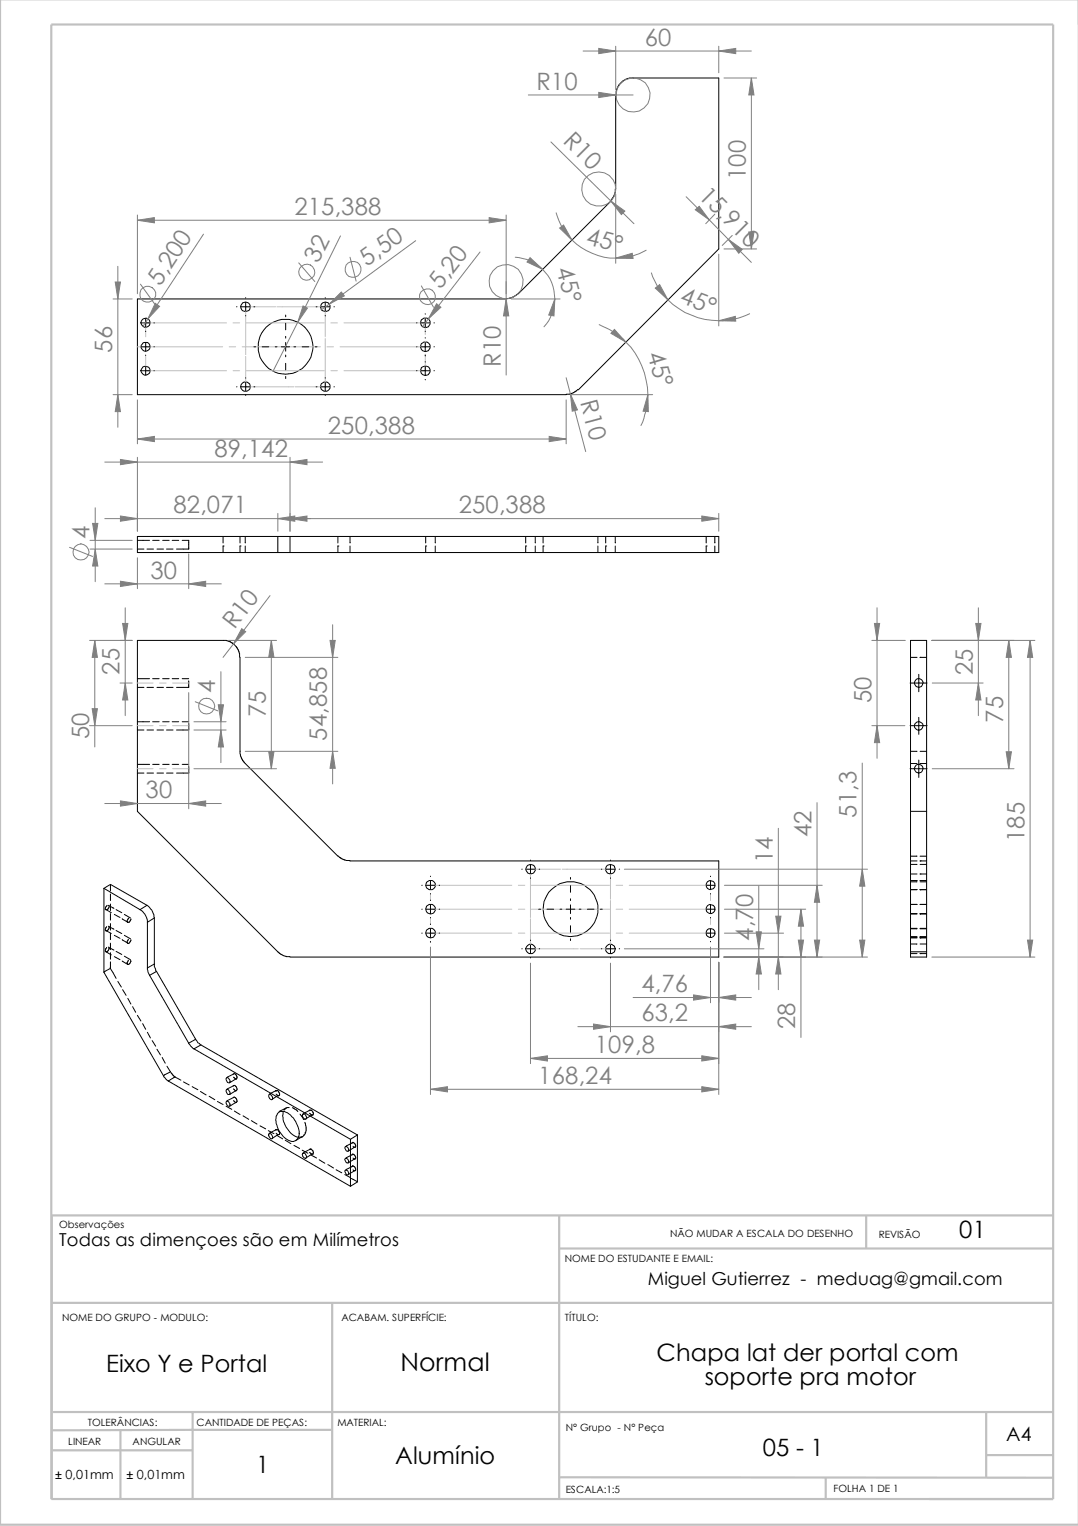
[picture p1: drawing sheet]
<svg xmlns="http://www.w3.org/2000/svg" width="210mm" height="297mm" viewBox="0 0 210 297" stroke-linecap="round" stroke-linejoin="round" font-family="sans-serif">
<g fill="none" stroke="#c0c0c0" stroke-width=".42">
<path d="M0 0v296.8h210M10 4.8h195.1v287h-195.1zM108.9 236.6v55.3M168.7 236.5v6.4M205.1 236.6h-195v55.3M10.1 253.6h195M64.7 253.6v38.3M108.9 243h96.2M10.3 274.9h194.8M23.5 278.4v13.2M37.2 278.3h27.4M37.5 274.9v17"/>
<path d="M37.5 278.3l-27.5 .1M192 274.8v12.8M10.2 282.3h27.3M108.9 287.6h96.2M160.8 287.6v4.2M192 283.2h13.1"/>
</g>
<g fill="none" stroke="#000" stroke-width=".19">
<path d="M119.9 18.5v18.3l-.4 1.4-.6 .9M120 18.4l.1-1 .4-.9 .8-.8 1.2-.5h17.5v33.3l-27.4 27.4M119 39.1l-18.1 18.1-1.4 .8-.9 .1M46.1 59.7h.1M47 59.7h1.7M47.8 57.9v.1M47.8 58.9v1.7M49.4 59.7h.2M61.6 59.7h.1M62.5 59.7h1.7M63.3 57.9v.1M63.3 58.9v1.7"/>
<path d="M65 59.7h.1M98.6 58.2h-71.8v18.6h83.4l1.5-.3 .8-.7M27.5 62.9h1.7M27.5 67.5h1.7M27.5 72.2h1.7M27.9 66.7a.89 .89 0 0 1 1.3 .6 .89 .89 0 0 1-.9 1.1 .89 .89 0 0 1-.8-1.2zM28.4 62v1.7M28.4 64.5h.1M28.4 66.7v1.7M28.4 69.1v.1M28.4 71.3v1.7M30 62.9h.1"/>
<path d="M30 67.5h.1M30 72.2h.1M46.1 75.3h.1M47 75.3h1.7M47.8 61.4v.1M47.8 73.5v.1M47.8 74.5v1.6M47.8 76.9v.1M49.4 75.3h.2M49.4 67.5h.4M51.1 67.5h1.2M53.6 67.5h.3"/>
<path d="M54.8 67.5h1.6M55.6 61.3v.4M55.6 62.9v1.3M55.6 65.5v.3M55.6 66.7v1.7M55.6 69.1v.4M55.6 70.7v1.3M55.6 73.3v.4M57.2 67.5h.4M58.8 67.5h1.3M61.4 67.5h.3M61.6 75.3h.1"/>
<path d="M62.5 75.3h1.7M63.3 61.4v.1M63.3 73.5v.1M63.3 74.5v1.6M63.3 76.9v.1M65 75.3h.1M81.1 62.9h.1M81.1 67.5h.1M81.1 72.2h.1M82 62.9h1.7M82 67.5h1.7M82 72.2h1.7"/>
<path d="M82.8 61.1v.1M82.8 62v1.7M82.8 64.5h.1M82.8 65.7v.1M82.8 66.7v1.7M82.8 69.1v.2M82.8 70.4v.1M82.8 71.3v1.7M82.8 73.9h.1M84.5 62.9h.1M84.5 67.5h.1M84.5 72.2h.1"/>
<path d="M26.8 106.9h1.2M26.8 105.2h2.3M28.6 106.9h1.3M29.7 105.2h1.3M30.6 106.9h1.2M31.7 105.2h1.2M32.4 106.9h1.3M33.5 105.2h1.3M35.5 105.2h1.2v1.7h-2.3M43.4 106.3h.1M43.4 104.4v1.3M43.4 106.3v1.3"/>
<path d="M46.7 106.3h.1M46.7 104.4v1.3M46.7 106.3v1.3M47.8 104.4v1.3M47.8 106.3v1.3M54.1 104.4h2.4M54.1 107.6h2.4M54.1 104.4h-27.3v3.2h27.3M54.1 104.4v3.2M56.5 104.4h83.5v3.2h-83.5M56.5 104.4v3.2M65.8 106.3h.1"/>
<path d="M65.8 104.4v1.3M65.8 106.3v1.3M68.2 104.4v1.3M68.2 106.3v1.3M82.9 106.3h.1M82.9 104.4v1.3M82.9 106.3v1.3M84.8 104.4v1.3M84.8 106.3v1.3M102.4 106.3h.1M102.4 104.4v1.3M102.4 106.3v1.3"/>
<path d="M104.2 104.4v1.3M104.2 106.3v1.3M105.7 106.3h.1M105.7 104.4v1.3M105.7 106.3v1.3M116.4 104.4v1.3M116.4 106.3v1.3M117.9 106.3h.1M117.9 104.4v1.3M117.9 106.3v1.3M119.8 104.4v1.3M119.8 106.3v1.3"/>
<path d="M137.5 106.3h.1M137.5 104.4v1.3M137.5 106.3v1.3M139.2 104.4v1.3M139.2 106.3v1.3M26.8 133.8h1.2M26.8 132.1h2.3M28.6 133.8h1.3M29.7 132.1h1.3M30.6 133.8h1.2M31.7 132.1h1.2M32.4 133.8h1.3"/>
<path d="M33.5 132.1h1.3M35.5 132.1h1.2M36.7 132.5v1.3h-2.3M177.2 133h3.3M177.3 128h1.3M178.9 131.3v3.3M178.9 139.6v3.3M179.2 128h.1M179.2 128h1.2M26.8 150.5h1.2M26.8 148.8h2.3M26.8 142.1h1.2"/>
<path d="M26.8 140.5h2.3M28.6 150.5h1.3M28.6 142.1h1.3M29.7 148.8h1.3M29.7 140.5h1.3M30.6 150.5h1.2M30.6 142.1h1.2M31.7 148.8h1.2M31.7 140.5h1.2M32.4 150.5h1.3M32.4 142.1h1.3M33.5 148.8h1.3"/>
<path d="M33.5 140.5h1.3M35.5 148.8h1.2M35.5 140.5h1.2M36.7 140.8v1.3h-2.3M36.7 149.2v1.3h-2.3M177.2 141.3h3.3M177.2 149.6h3.3M177.3 146.2h1.3M177.3 148.6h1.3M177.3 157.9h3.1M178.9 147.9v3.4M179.2 148.6h.1"/>
<path d="M179.2 146.2h1.2M179.2 148.6h1.2M20.2 172.9v16.4M20.2 172.9l7.1 4.2M20.7 177.1l1 .6M20.8 176.2l-.3 .6 .1 .3h.3l.4-.7M21.1 176.2l1.1 .6M21.5 172.2v1.2M21.5 174v1.3M21.5 176v1.2M21.5 177.8v1.3M21.5 179.8v1.2"/>
<path d="M21.5 172.2l-1.3 .7M21.5 172.2l7.1 4M22.3 178l1.1 .6M22.6 177.1l1.1 .6M23.8 178.8l1.1 .7M24.2 178l1.2 .7M25.1 178.7l-.4 .6 .1 .2h.3l.4-.7M27.3 177.1a2.83 2.83 0 0 1 1.4 2.4M28.6 176.2a3.2 3.2 0 0 1 1.5 2.5M28.6 176.2l-1.3 .9M28.7 179.5v8.9M30.1 178.7l-1.4 .8"/>
<path d="M30.1 178.7v8.9M65.8 166.7l-18.5-18.5-.3-.6-.3-.8v-18.8l-.1-1.1-.5-.9-.8-.8-1.2-.5h-17.3v33.2l27.6 27.7 1.3 .6h.8M65.8 166.6l.8 .6 1.6 .4h71.8v18.7h-83.5M82.1 172.3h.1M82.1 177h.1M83 172.3h1.7M83 177h1.7M83.8 170.5v.1M83.8 171.5v1.6M83.8 173.9v.1M83.8 175.2v.1M83.8 176.1v1.7"/>
<path d="M83.8 178.6v.1M83.8 179.9h.1M85.5 172.3h.1M85.5 177h.1M101.6 169.2h.1M102.5 169.2h1.6M103.3 167.4v.1M103.3 168.3v1.7M103.3 170.9v.1M104.9 177h.3M105 169.2h.1M106.5 177h1.3"/>
<path d="M109.1 177h.3M110.2 177h1.7M111.1 170.8v.3M111.1 172.4v1.3M111.1 174.9v.4M111.1 176.1v1.7M111.1 178.6v.3M112.8 177h.3M114.4 177h1.3M116.9 177h.4M117.1 169.2h.1M118 169.2h1.7"/>
<path d="M118.9 167.4v.1M118.9 168.3v1.7M118.9 170.9v.1M120.6 169.2h.1M137.5 172.3h1.7M137.5 177h1.7M138.3 170.5v.1M138.3 171.5v1.6M138.3 173.9v.1M138.3 176.1v1.7M138.3 178.6v.1M177.3 167.6h1.3"/>
<path d="M177.3 166.7h1.3M177.3 171.4h1.3M177.3 173.2h1.3M177.3 176.1h1.3M177.3 177.9h1.3M177.3 168.3h1.3M177.3 170.1h1.3M177.3 171.6h1.3M177.3 177.8h1.3M179.2 167.6h.1M179.2 173.2h.1M179.2 177.9h.1"/>
<path d="M179.2 170.1h.1M179.2 177.8h.1M179.2 167.6h1.2M179.2 166.7h1.2M179.2 171.4h1.2M179.2 173.2h1.2M179.2 176.1h1.2M179.2 177.9h1.2M179.2 168.3h1.2M179.2 170.1h1.2M179.2 171.6h1.2M179.2 177.8h1.2"/>
<path d="M20.2 189.3l11.6 20.1M20.7 181.1l1 .6M20.7 185.3l1 .6M20.7 180.4l-.2 .5 .2 .3 .4-.2 .2-.4-.1-.2M20.7 184.4l-.2 .5 .2 .4M21.1 180.3l1.1 .6M21.1 184.3l1.1 .6M21.2 184.5l.1 .2-.2 .3-.4 .3M21.4 188.4l1.2 2M21.5 181.6v1.3M21.5 183.6v1.3M21.5 185.4v1.3"/>
<path d="M21.5 187.2v1.3l-1.3 .8M22.3 182.1l1.1 .6M22.3 186.2l1.1 .6M22.6 181.1l1.1 .6M22.6 185.2l1.1 .6M22.9 191l.7 1.1M23.8 182.9l1.1 .7M23.8 187.1l1.1 .6M23.9 192.6l.7 1.1M24.2 182.1l1.2 .6M24.2 186.1l1.2 .7M24.9 194.3l.6 1.1"/>
<path d="M25 182.8l-.3 .5 .2 .3M25 186.9l-.3 .5 .2 .3M25.4 187l.1 .1-.2 .4-.4 .2M25.5 182.9l-.3 .6-.2 .2-.1-.1M25.8 195.9l.6 1.1M26.8 197.6l.6 1.1M27.8 199.2l.6 1.1M28.7 188.4l.1 .7 .3 .8M29.1 189.9l7.6 13.2M30.1 187.6v.6l.4 .9M30.1 187.6l-1.4 .8M30.5 189.1l-1.4 .8"/>
<path d="M30.5 189.1l7.6 13.2M82.1 181.6h.1M83 181.6h1.7M83.8 180.8v1.7M83.8 183.2v.2M85.5 181.6h.1M101.6 184.7h.1M102.5 184.7h1.6M103.3 183v.1M103.3 183.9v1.6M103.3 186.4v.1M105 184.7h.1"/>
<path d="M111.1 180.2v1.3M111.1 182.7v.4M117.1 184.7h.1M118 184.7h1.7M118.9 183v.1M118.9 183.9v1.6M118.9 186.4v.1M120.6 184.7h.1M137.5 181.6h1.7M138.3 180.8v1.7M138.3 183.2v.1M177.3 185.3v1h3.1v-1"/>
<path d="M177.3 185.3v-60.6h3.1v60.6M177.3 180.7h1.3M177.3 182.6h1.3M177.3 183.8h1.3M177.3 185.6h1.3M177.3 182.3h1.3M177.3 180.8h1.3M177.3 182.5h1.3M177.3 185.3h3.1M179.2 182.6h.1M179.2 185.6h.1M179.2 182.3h.1"/>
<path d="M179.2 182.5h.1M179.2 180.7h1.2M179.2 182.6h1.2M179.2 183.8h1.2M179.2 185.6h1.2M179.2 182.3h1.2M179.2 180.8h1.2M179.2 182.5h1.2M28.7 200.9l.6 1.1M29.6 202.6l.7 1.1M30.6 204.2l.6 1.1M31.6 205.9l.6 1.1"/>
<path d="M31.8 209.4l.2 .3 .8 .7M32.5 207.5l.7 1.1-1.4 .8M32.8 210.4l35.4 20.5M33.3 208.7l.8 1M34.1 209.7l1.1 .6M34.1 209.7l-1.3 .7M35.7 210.6l1.1 .6M36.7 203.1l1.1 1.1M37.4 211.5l1.1 .6M37.8 204.2l30.4 17.6M38.1 202.3a1.96 1.96 0 0 0 1 1.1M38.1 202.3l-1.4 .8"/>
<path d="M39 212.5l1.1 .6M39.1 203.4l-1.3 .8M39.1 203.4l30.5 17.5M40.7 213.4l1.1 .7M42.3 214.4l1.1 .6M44 209.9l.1-.1a.62 .62 0 0 1 .7 .9l-.1 .1a.62 .62 0 0 1-.7-.9zM44 215.3l1.1 .6M44.1 214.4a.62 .62 0 0 1 .7 .9h-.1a.66 .66 0 0 1-.6-.9zM44.2 212a.81 .81 0 0 1 .5 1 .64 .64 0 0 1-.6-.3 .64 .64 0 0 1 .1-.7zM45.4 209.1h.1M45.4 211.4h.1M45.4 213.6h.1"/>
<path d="M45.5 211.9l.3 .4h.3M45.5 209.1l.1-.1a.76 .76 0 0 1 .5 1M45.5 211.4l.1-.1a.76 .76 0 0 1 .5 1M45.5 213.6h.1a.76 .76 0 0 1 .5 1M45.5 209.7l.3 .3h.3M45.5 214.2l.3 .4h.3M45.5 209.1l-1.4 .7M45.5 211.4l-1.4 .7M45.5 213.6l-1.4 .8M45.6 216.3l1.1 .6M46.1 210l-1.4 .8M46.1 212.3l-1.4 .7"/>
<path d="M46.1 214.6l-1.4 .7M47.3 217.2l1.1 .7M48.9 218.1l1.1 .7M50.6 219.1l1.1 .6M52.4 213a.64 .64 0 0 1 .6 .4 .64 .64 0 0 1-.1 .7 .71 .71 0 0 1-.5-1.1zM53.7 212.4h.1M53.7 219.9h.1M53.7 212.4h.5l.2 .7-.2 .2-.4-.3M53.7 219.9l.5 .1 .2 .4v.4h-.4l-.2-.2M53.8 212.3l-1.4 .7M53.8 219.9l-1.4 .8M54 216.8a1.59 1.59 0 0 1 2.3 .1 5.4 5.4 0 0 1 2 4 1.44 1.44 0 0 1-1.1 1.2 1.44 1.44 0 0 1-1.5-.4 4.8 4.8 0 0 1-1.9-4.4z"/>
<path d="M54.3 213.2l-1.3 .8M55.2 216.4a4.1 4.1 0 0 0 1.3 4l1.2 .9h1M55.7 215.7l-.4 .4M55.7 215.7l-1.3 .7M56.3 215.6l-.6 .1M57 215.6l1 .8M58.4 216.9l.7 1M58.9 216.9a.64 .64 0 0 1 .7 .3 .64 .64 0 0 1-.1 .7 .78 .78 0 0 1-.6-1zM59.1 217.9h.1M59.4 218.5a2.2 2.2 0 0 1-.5 2.8h-.2M60.2 216.2a.61 .61 0 0 1 .7 .1 .61 .61 0 0 1 .1 .7h-.4l-.3-.3M60.4 216.1l-1.4 .8"/>
<path d="M60.9 217l-1.4 .8M52.2 220.1l1.1 .6M52.3 220.8l.1-.1a.63 .63 0 0 1 .6 .3 .63 .63 0 0 1-.1 .7 .95 .95 0 0 1-.6-.9zM53.9 221l1.1 .7M54.3 220.8l-1.3 .8M55.5 221.9l1.1 .7M57.2 223l1.1 .5M58.7 221.3l-1.1 .7M58.8 223.9l1.1 .6M58.9 224.5a.64 .64 0 0 1 .7 .3 .64 .64 0 0 1-.1 .7 .78 .78 0 0 1-.6-1zM60.3 223.7h.1M60.3 224.3l.3 .3h.4v-.2v-.3l-.5-.5-1.5 .9"/>
<path d="M60.5 224.8l1.1 .6M60.9 224.6l-1.4 .8M62.1 225.7l1.1 .7M63.8 226.7l1.1 .7M65.4 227.7l1.1 .6M67.1 228.6l1.1 .6M67.2 223.2a.56 .56 0 0 1 .6 .3 .56 .56 0 0 1-.1 .6 .77 .77 0 0 1-.5-.9zM67.2 225.5a.56 .56 0 0 1 .6 .3 .56 .56 0 0 1-.1 .6 .77 .77 0 0 1-.5-.9zM67.2 227.8a.56 .56 0 0 1 .6 .3 .56 .56 0 0 1-.1 .6 .77 .77 0 0 1-.5-.9zM68.2 221.8v9.1M68.4 229.4l1.1 .6M68.5 222.5l.2-.1h.1a.67 .67 0 0 1 .5 .8l-.1 .1"/>
<path d="M68.5 224.8l.2-.2 .1 .1a.67 .67 0 0 1 .5 .8l-.1 .1M68.5 227.1l.2-.2 .1 .1a.67 .67 0 0 1 .5 .8l-.1 .1M68.7 222.4l-1.4 .8M68.7 224.7l-1.4 .8M68.7 227l-1.4 .8M68.7 223.1l.1 .2h.4M68.7 225.4l.1 .2h.4M68.7 227.7l.1 .2h.4M69.2 223.3l-1.4 .8M69.2 225.6l-1.4 .7M69.2 227.9l-1.4 .7M69.6 220.9v9.2l-1.4 .8"/>
<path d="M69.6 220.9l-1.4 .9"/>
<circle cx="47.8" cy="59.7" r=".91"/>
<circle cx="63.3" cy="59.7" r=".94"/>
<circle cx="28.3" cy="72.2" r=".87"/>
<circle cx="28.3" cy="62.8" r=".89"/>
<circle cx="47.8" cy="75.2" r=".91"/>
<circle cx="55.6" cy="67.5" r="5.3"/>
<circle cx="63.3" cy="75.2" r=".94"/>
<circle cx="82.8" cy="72.2" r=".94"/>
<circle cx="82.8" cy="62.8" r=".96"/>
<circle cx="82.8" cy="67.5" r=".96"/>
<circle cx="178.9" cy="133" r=".84"/>
<circle cx="178.9" cy="149.6" r=".84"/>
<circle cx="178.9" cy="141.3" r=".82"/>
<circle cx="83.8" cy="177" r=".94"/>
<circle cx="83.8" cy="172.3" r=".91"/>
<circle cx="103.3" cy="169.2" r=".91"/>
<circle cx="111.1" cy="176.9" r="5.3"/>
<circle cx="118.9" cy="169.2" r=".91"/>
<circle cx="138.3" cy="172.3" r=".86"/>
<circle cx="138.3" cy="176.9" r=".86"/>
<circle cx="83.8" cy="181.6" r=".94"/>
<circle cx="103.3" cy="184.7" r=".94"/>
<circle cx="118.9" cy="184.7" r=".94"/>
<circle cx="138.3" cy="181.6" r=".86"/>
</g>
<g fill="none" stroke="#c0c0c0" stroke-width=".19">
<path d="M53.7 59.7h-5.9v9.3M53.9 59.7h9.4v5.9M26.8 67.5h16.5M28.4 66.8v1.3M28.4 69.4v2.8h15.7M44.1 62.9h-15.7v2.7M44.6 67.5h1.3M45.4 72.2h1.3M45.4 62.9h1.3M47.2 67.5h15.2M47.8 69.4v5.9h9.4M47.9 72.2h15.3"/>
<path d="M47.9 62.9h15.3M63.3 65.9v9.4h-5.8M63.7 67.5h1.2M64.4 72.2h1.3M64.4 62.9h1.3M66.2 67.5h16.6M67 62.9h15.8M82.8 68.9v3.3h-15.8M82.8 61.9v3.2M82.8 66.4v1.3M26.8 133h3M31.1 133h1.2"/>
<path d="M33.6 133h3.1M26.8 141.3h3M26.8 149.6h3M31.1 141.3h1.2M31.1 149.6h1.2M33.6 141.3h3.1M33.6 149.6h3.1M83.8 177h15.9M83.8 174v1.3M83.8 176.6v.8M83.8 178.7v1.2M99.7 172.3h-15.9v.4"/>
<path d="M100.9 172.3h1.3M100.9 177h1.3M103.3 178.8v5.9h9.3M103.5 172.3h15.2M103.5 177h15.2M109.1 169.2h-5.8v9.4M109.5 169.2h9.4v5.8M118.9 175.3v9.4h-6M120 172.3h1.2M120 177h1.2M122.5 172.3h15.8v.4M122.5 177h15.8"/>
<path d="M138.3 174v1.3M138.3 176.6v.8M138.3 178.7v1.2M83.8 181.2v.4h15.9M100.9 181.6h1.3M103.5 181.6h15.2M120 181.6h1.2M138.3 181.2v.4h-15.8"/>
</g>
<g fill="none" stroke="#808080" stroke-width=".19">
<path d="M102.9 18.5h20.4M113.5 9.9h32.8M119.9 9v8.5M140 9v5.2M141 15.2h6.3M146.3 15.2v33.3M107.3 27.6l16.1 15.9M119.9 37.8v13.5M133.6 38.3l12.7 12.8M22 58.2h3.7M22.9 51.8v31.4M26.8 41.9v15.3"/>
<path d="M26.8 42.9h71.8M27.3 55.3l2.8 3.9M39.6 45.6l-11.7 17.9M58.2 51.2l3.1 3.6M66.3 45.9l-13.1 26.3M68.2 50.1l1.1 4.6M80.9 46.8l-18.3 13.5M82 55.7l2.4 4.1M93.5 49.1l-11.2 14.4M98.6 41.9v31.1M99.6 58.2h9.5M100.3 50.1a8.1 8.1 0 0 1 7.1 5 8.1 8.1 0 0 1-1.5 8.5"/>
<path d="M108.3 41.4a12.1 12.1 0 0 0 17.5 7.3M126.8 53.1a14 14 0 0 0 19.2 8M139.2 41.7l-1.8 1.8M140 49.5v13.9M141 48.5h6.3M142.6 45.8l-2 2M22 76.8h3.7M26.8 77.8v8.6M110.2 77.8v8.6M110.2 73.5l3.8 14.4M111.3 76.8h15.8M116.7 63.2a14.6 14.6 0 0 1 8.1 19.6"/>
<path d="M18.5 98.8v14.4M20.4 89.9h42.4M26.8 89v14.4M26.8 85.5h83.4M54.1 99.9v3.5M56.5 89v14.4M140 99.9v3.5M13.5 106.5l4.5 1.8M17.5 105.2h8.2M17.5 106.9h8.2M20.4 101h119.6M20.4 113.7h22.7"/>
<path d="M24.4 118.3v21M26.8 108.6v6M36.7 107.8v6.8M52.6 115.9l-9.2 12.1M170.8 118.3v29.3M190.5 118.3v21M17.4 124.7h8.3M18.5 124.7v20.7M23.4 133h2.3M36.7 134.8v22.6M38 136.6l4.4 1.8M43 130.8v17.6"/>
<path d="M44.4 124.7h9.4M47.8 128h18M52.8 124.7v24.9M64.8 121.6v31M169.8 124.7h6.5M181.4 124.7h20.1M181.5 133h9.9M196.4 124.7v24.9M200.6 124.7v61.6M17.4 141.3h8.3M20.4 156.4h22.7M37.8 149.6h16"/>
<path d="M37.8 142.1h6.2M37.8 140.5h6.2M47.8 146.2h18M159.1 156.2v30.1M167.9 148.5v37.8M169.8 141.3h6.4M181.5 149.6h15.9M121.6 169.2h47.3M141.1 172.3h19M141.1 177h15.8M147.7 172.4v20.2M151.6 161.2v31.4"/>
<path d="M156 177v25M83.8 184.3v28.7M103.3 187.5v19.5M112.5 199.8h33.8M118.9 187.5v13.4M121.6 184.7h27.2M123.3 194.2h23M138.3 184.3v10.9M140 187.3v25.7M141 186.3h27.9M141.1 181.6h11.5M181.4 186.3h20.1"/>
<path d="M83.8 212h56.2M103.3 206h36.7"/>
<circle cx="123.2" cy="18.5" r="3.3"/>
<circle cx="116.6" cy="36.8" r="3.3"/>
<circle cx="28.8" cy="57.3" r="1.54"/>
<circle cx="59.7" cy="53" r="1.56"/>
<circle cx="68.7" cy="52.4" r="1.57"/>
<circle cx="83.2" cy="57.7" r="1.56"/>
<circle cx="98.5" cy="54.8" r="3.3"/>
<circle cx="15.8" cy="107.4" r="1.58"/>
<circle cx="40.2" cy="137.5" r="1.54"/>
</g>
<g fill="#808080" stroke="#808080" stroke-width=".19">
<path d="M23.9 121.4h1l-.5 3.3z"/>
<path d="M24.4 133l.5 3.3h-1z"/>
<path d="M18.5 124.7l.5 3.3h-1.1z"/>
<path d="M17.9 138h1.1l-.5 3.3z"/>
<path d="M52.8 124.7l.5 3.3h-1z"/>
<path d="M52.3 146.3h1l-.5 3.3z"/>
<path d="M140 62.4l3.2-.8 .1 .9z"/>
<path d="M108 58.2l-.1 3.3-1.1-.2z"/>
<path d="M135.4 40.8l.7-.6 2 2.6z"/>
<path d="M145.8 45.2h1l-.5 3.3z"/>
<path d="M119.9 50.2l3.2-.9 .2 1z"/>
<path d="M106.9 84.9l3.3 .6-3.3 .5z"/>
<path d="M109 44.4l.7-.6 1.6 2.9z"/>
<path d="M30.2 59l.9 .6-2.3 2.5z"/>
<path d="M59 59.5l.9 .5-1.9 2.7z"/>
<path d="M126.2 76.8v3.3l-1-.1z"/>
<path d="M141.8 46.6l2.7 1.9-.7 .8z"/>
<path d="M66.5 56.8l.6 .8-3 1.6z"/>
<path d="M116.6 18l3.3 .5-3.3 .5z"/>
<path d="M95.2 42.4l3.4 .5-3.4 .5z"/>
<path d="M103.2 50.2l2.5 2.2-3.1-1.4z"/>
<path d="M116.6 9.4l3.3 .5-3.3 .5z"/>
<path d="M22.4 54.9h1.1l-.6 3.3z"/>
<path d="M127.6 56.1l.8-.7 1.6 3z"/>
<path d="M26.8 85.5l3.3-.6v1.1z"/>
<path d="M98.6 58.2l.5 3.3h-1.1z"/>
<path d="M119 39.1l2.7 2-.7 .7z"/>
<path d="M140 9.9l3.3-.5v1z"/>
<path d="M26.8 42.9l3.3-.5v1z"/>
<path d="M111.1 76.7l1.3 3.1-1 .2z"/>
<path d="M146.3 15.2l.5 3.3h-1z"/>
<path d="M119.6 64.1l2.2 2.5-2.8-1.7z"/>
<path d="M22.9 76.8l.6 3.3h-1.1z"/>
<path d="M85 59.1l.9 .7-2.5 2.3z"/>
<path d="M54.1 101l3.3-.6v1.1z"/>
<path d="M23.5 100.4l3.3 .6-3.3 .5z"/>
<path d="M23.5 89.4l3.3 .5-3.3 .6z"/>
<path d="M56.5 89.9l3.3-.5v1.1z"/>
<path d="M56.5 101l3.3-.6v1.1z"/>
<path d="M136.7 100.4l3.3 .6-3.3 .5z"/>
<path d="M23.5 113.1l3.3 .6-3.3 .5z"/>
<path d="M36.7 113.7l3.3-.6v1.1z"/>
<path d="M18 101.9h1l-.5 3.3z"/>
<path d="M18.5 106.9l.5 3.3h-1z"/>
<path d="M103.3 206l3.3-.5v1z"/>
<path d="M83.8 212l3.3-.5v1z"/>
<path d="M140 194.2l3.3-.5v1z"/>
<path d="M136.7 211.5l3.3 .5-3.3 .5z"/>
<path d="M135 193.7l3.3 .5-3.3 .5z"/>
<path d="M147.2 181.4h1.1l-.6 3.3z"/>
<path d="M151.6 186.3l.5 3.3h-1.1z"/>
<path d="M147.7 186.3l.6 3.3h-1.1z"/>
<path d="M151 178.3h1.1l-.5 3.3z"/>
<path d="M156 177l.5 3.3h-1.1z"/>
<path d="M158.6 183h1l-.5 3.3z"/>
<path d="M155.4 183h1.1l-.5 3.3z"/>
<path d="M159.1 172.3l.5 3.3h-1z"/>
<path d="M64.8 146.2l.5 3.3h-1z"/>
<path d="M47.1 122.4l.7 .6-2.3 2.3z"/>
<path d="M64.3 124.7h1l-.5 3.3z"/>
<path d="M43 142.1l.5 3.3h-1z"/>
<path d="M42.5 137.2h1l-.5 3.3z"/>
<path d="M36.7 156.4l3.3-.5v1z"/>
<path d="M23.5 155.9l3.3 .5-3.3 .5z"/>
<path d="M140 199.8l3.3-.5v1z"/>
<path d="M115.6 199.3l3.3 .5-3.3 .5z"/>
<path d="M136.7 205.5l3.3 .5-3.3 .5z"/>
<path d="M167.4 183h1l-.5 3.3z"/>
<path d="M167.9 169.2l.5 3.3h-1z"/>
<path d="M170.3 121.4h1l-.5 3.3z"/>
<path d="M170.8 141.3l.5 3.3h-1z"/>
<path d="M190 121.4h1l-.5 3.3z"/>
<path d="M190.5 133l.5 3.3h-1z"/>
<path d="M196.4 124.7l.5 3.3h-1z"/>
<path d="M195.9 146.3h1l-.5 3.3z"/>
<path d="M200.6 124.7l.5 3.3h-1z"/>
<path d="M200.1 183h1l-.5 3.3z"/>
</g>
<text font-size="4.9" x="78" y="266.8">Normal</text>
<g font-size="4.7" fill="#808080">
<text x="125.6" y="8.9">60</text>
<text x="104.5" y="17.6">R10</text>
<text x="109.5" y="27.7" transform="rotate(45 109.5 27.7)">R10</text>
<text x="145.2" y="35.1" transform="rotate(-90 145.2 35.1)">100</text>
<text x="57.3" y="41.9">215,388</text>
<text x="135.8" y="38.3" transform="rotate(45 135.8 38.3)">15,910</text>
<text x="114" y="47.5" transform="rotate(14 114 47.5)">45°</text>
<text x="62" y="51.3" transform="rotate(-64 62 51.3)">32</text>
<text x="71.5" y="51.9" transform="rotate(-36 71.5 51.9)">5,50</text>
<text x="108.3" y="52.3" transform="rotate(75 108.3 52.3)">45°</text>
<text x="31.2" y="55.8" transform="rotate(-57 31.2 55.8)">5,200</text>
<text x="85.8" y="56.5" transform="rotate(-53 85.8 56.5)">5,20</text>
<text x="132.2" y="58.8" transform="rotate(21 132.2 58.8)">45°</text>
<text x="21.8" y="68.7" transform="rotate(-90 21.8 68.7)">56</text>
<text x="97.5" y="71.4" transform="rotate(-90 97.5 71.4)">R10</text>
<text x="126" y="68.9" transform="rotate(73 126 68.9)">45°</text>
<text x="112.9" y="78.3" transform="rotate(75 112.9 78.3)">R10</text>
<text x="41.7" y="88.9">89,142</text>
<text x="63.8" y="84.4">250,388</text>
<text x="33.8" y="99.9">82,071</text>
<text x="89.3" y="99.9">250,388</text>
<text x="17.4" y="104.9" transform="rotate(-90 17.4 104.9)">4</text>
<text x="29.3" y="112.6">30</text>
<text x="45.6" y="122.7" transform="rotate(-53 45.6 122.7)">R10</text>
<text x="23.3" y="131.3" transform="rotate(-90 23.3 131.3)">25</text>
<text x="189.4" y="131.4" transform="rotate(-90 189.4 131.4)">25</text>
<text x="41.9" y="135" transform="rotate(-90 41.9 135)">4</text>
<text x="169.7" y="136.8" transform="rotate(-90 169.7 136.8)">50</text>
<text x="17.4" y="143.9" transform="rotate(-90 17.4 143.9)">50</text>
<text x="51.7" y="139.6" transform="rotate(-90 51.7 139.6)">75</text>
<text x="195.3" y="140.7" transform="rotate(-90 195.3 140.7)">75</text>
<text x="63.7" y="144.2" transform="rotate(-90 63.7 144.2)">54,858</text>
<text x="28.4" y="155.4">30</text>
<text x="166.8" y="159.2" transform="rotate(-90 166.8 159.2)">51,3</text>
<text x="158" y="163" transform="rotate(-90 158 163)">42</text>
<text x="199.5" y="163.9" transform="rotate(-90 199.5 163.9)">185</text>
<text x="150.5" y="168" transform="rotate(-90 150.5 168)">14</text>
<text x="146.6" y="183.1" transform="rotate(-90 146.6 183.1)">4,70</text>
<text x="124.9" y="193.2">4,76</text>
<text x="124.9" y="198.8">63,2</text>
<text x="154.9" y="200.3" transform="rotate(-90 154.9 200.3)">28</text>
<text x="115.8" y="205">109,8</text>
<text x="104.8" y="211">168,24</text>
</g>
<g font-size="4.7">
<text x="186.8" y="240.9">01</text>
<text x="20.7" y="267.1">Eixo Y e Portal</text>
<text x="127.8" y="265">Chapa lat der portal com</text>
<text x="137.2" y="269.5">soporte pra motor</text>
<text x="49.9" y="286.8">1</text>
<text x="77" y="285">Alumínio</text>
<text x="148.5" y="283.4">05 - 1</text>
</g>
<text font-size="3.8" x="195.9" y="280.4">A4</text>
<g font-size="3.5">
<text x="11.5" y="242.5">Todas as dimençoes são em Milímetros</text>
<text x="126.2" y="250.2">Miguel Gutierrez - meduag@gmail.com</text>
</g>
<g font-size="2.5">
<text x="10.8" y="287.8">± 0,01mm</text>
<text x="24.6" y="287.8">± 0,01mm</text>
</g>
<g font-size="1.9">
<text x="11.5" y="239.1">Observações</text>
<text x="110" y="245.6">NOME DO ESTUDANTE E EMAIL:</text>
<text x="130.5" y="240.8">NÃO MUDAR A ESCALA DO DESENHO</text>
<text x="171.1" y="241.1">REVISÃO</text>
<text x="12.1" y="257.1">NOME DO GRUPO - MODULO:</text>
<text x="66.5" y="257.1">ACABAM. SUPERFÍCIE:</text>
<text x="110" y="257.2">TÍTULO:</text>
<text x="13.3" y="281.2">LINEAR</text>
<text x="17.1" y="277.5">TOLERÂNCIAS:</text>
<text x="25.8" y="281.2">ANGULAR</text>
<text x="38.3" y="277.5">CANTIDADE DE PEÇAS:</text>
<text x="65.7" y="277.5">MATERIAL:</text>
<text x="110.2" y="278.6">N° Grupo - N° Peça</text>
<text x="110.2" y="290.6">ESCALA:1:5</text>
<text x="162.3" y="290.4">FOLHA 1 DE 1</text>
</g>
</svg>
